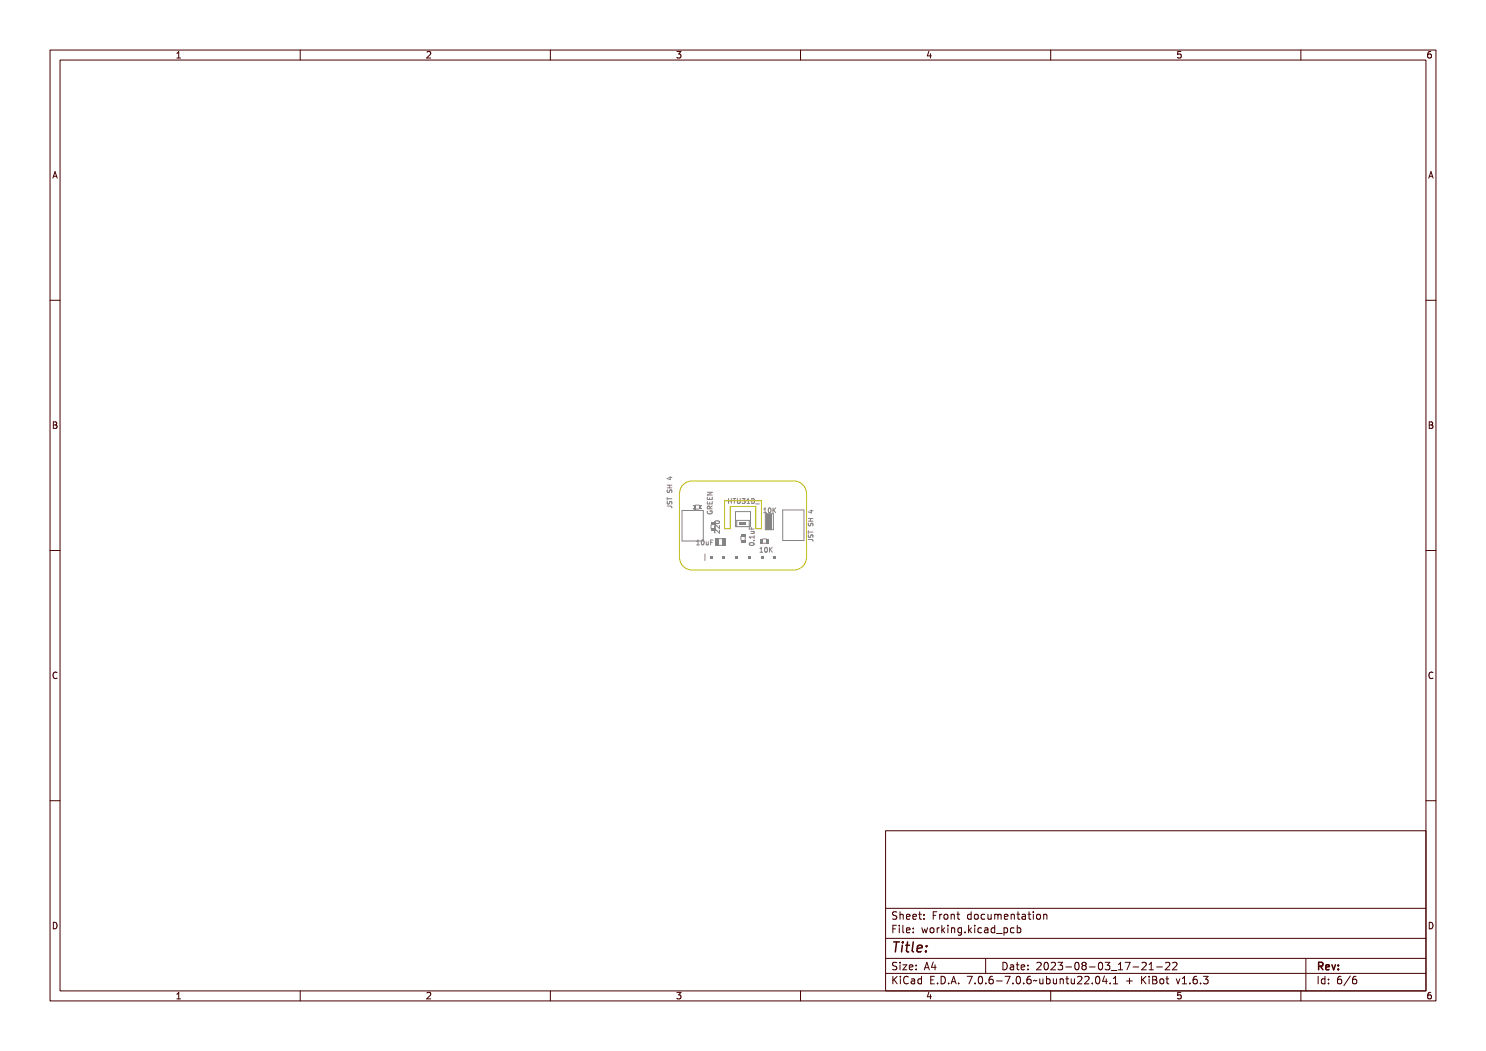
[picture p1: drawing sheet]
<svg xmlns="http://www.w3.org/2000/svg" width="297mm" height="210mm" viewBox="0 0 297 210" stroke-linecap="round" stroke-linejoin="round" font-family="sans-serif">
<g fill="none" stroke="#848484" stroke-width=".2">
<path d="M133.3 99.4v.5M133.3 99.7h1M133.3 97.5h1M133.3 96.9h1M133.4 97.9v.5a.39 .39 0 0 0 .5-.5l.3 .1v.4M133.5 99.5l.1 .2h.8v.2h-.8l-.1 .2zM133.5 97.3h.9v.1h-.4v.3h.4v.1h-.9v-.1h.4v-.3h-.4zM133.5 95.9h.6l.1-.2 .2 .3h-.2v.4h-.1l-.6-.4zM133.5 98.1h.1v.1a.17 .17 0 0 0 .1 .3 .17 .17 0 0 0 .2-.2 .29 .29 0 0 1 .5-.2 .29 .29 0 0 1-.2 .5l.1-.1a.22 .22 0 0 0-.2-.4 .21 .21 0 0 0-.1 .4 .29 .29 0 0 1-.5 0 .29 .29 0 0 1 0-.4zM133.6 96h.5v.3zM133.7 95.4h.6M133.8 96.9v.6"/>
<path d="M134 95.3v.5l-.7-.2M141.4 98.4h.9l-.9 .5M141.4 99.9h.1v.4h.3v-.4h.1v.4h.4v-.5h.1v.6h-1zM141.4 99.1h1v.1l-.8 .4h.8v.1h-1v-.2l.8-.3h-.8zM145.6 99.6v1M146.4 99.7h.1v.4h.4v-.4h.1v.9h-.1v-.4h-.4v.4h-.1zM147.1 99.7h.7v.1h-.3v.8h-.1v-.8h-.3zM148 99.7h.1v.6a.17 .17 0 0 0 .2 .2 .17 .17 0 0 0 .1-.2v-.6h.2v.6a.31 .31 0 0 1-.3 .3 .31 .31 0 0 1-.3-.3zM148.8 99.7a.27 .27 0 0 1 .4 0 .27 .27 0 0 1-.1 .4 .3 .3 0 0 1 .1 .5 .3 .3 0 0 1-.5-.1h.1a.22 .22 0 0 0 .3 .1 .22 .22 0 0 0 .1-.3 .22 .22 0 0 0-.3-.1l.1-.1a.21 .21 0 0 0 .1-.4 .2 .2 0 0 0-.3 .1zM149.6 99.7h.3v.8l.2 .1h-.5l.2-.1v-.7h-.2zM150.3 99.7a.49 .49 0 0 1 .6 .5 .49 .49 0 0 1-.6 .4zM150.4 99.8a.37 .37 0 0 1 .4 .4 .37 .37 0 0 1-.4 .3z"/>
<path d="M133.3 101.1l.8 .1 .2 .3M133.4 100.2v.5a.39 .39 0 0 0 .5-.5l.3 .1v.4M133.5 101.1h.6a.26 .26 0 0 1 .3 .2 .26 .26 0 0 1-.2 .3 .21 .21 0 0 0 .1-.2 .21 .21 0 0 0-.2-.2h-.5l-.1 .2zM133.5 100.3h.1v.2a.17 .17 0 0 0 .1 .2 .17 .17 0 0 0 .2-.2 .29 .29 0 0 1 .5-.2 .29 .29 0 0 1-.2 .5l.1-.1a.21 .21 0 0 0-.2-.3 .21 .21 0 0 0-.1 .3 .29 .29 0 0 1-.5 0 .29 .29 0 0 1 0-.4zM136.3 102h4.3v6.1h-4.3zM139.7 108h.3v.8l.2 .1h-.5l.2-.1v-.7h-.2zM140.5 108.1l.1-.1a.46 .46 0 0 1 .4 .4 .46 .46 0 0 1-.4 .5l-.2-.2zM140.6 108.1a.39 .39 0 0 1 .3 .3 .39 .39 0 0 1-.3 .4zM141.2 108.2h.1v.5l.2 .1 .1-.1v-.5h.2v.7l-.2-.1a.23 .23 0 0 1-.2 .1 .23 .23 0 0 1-.2-.2zM141.4 100.6h.1v.5h.3v-.4h.1v.4h.4v-.5h.1v.6h-1zM141.5 102.2h.1a.34 .34 0 0 0 .3 .5 .34 .34 0 0 0 .4-.4l-.4 .2v-.3h.4a.45 .45 0 0 1-.4 .6 .45 .45 0 0 1-.4-.6zM141.5 101.5h.3l.1 .1 .5-.3-.4 .5v.1h.4v.1h-1z"/>
<path d="M141.6 101.6h.2l.1 .3h-.4zM142 108h.6v.1h-.5v.3h.4v.1h-.4v.4h-.1zM143 105.6h.3l.4 .4v-.5h.1v.6l-.5-.4a.23 .23 0 0 0-.3 .1 .23 .23 0 0 0 .1 .3l-.2-.1zM143 104.9l.3-.1 .4 .4v-.4h.1v.5l-.5-.4a.23 .23 0 0 0-.3 .1 .23 .23 0 0 0 .1 .3l-.2-.1zM143 104h.6l.2 .1a.46 .46 0 0 1-.4 .5 .46 .46 0 0 1-.5-.5zM143 104.2a.43 .43 0 0 1 .7 .1 .43 .43 0 0 1-.7-.1zM143.7 107.6h.7M143.7 109h.7M145.6 100.1h.6M149.8 107.1h.9l.1-.2v.6l-.1-.3h-.8l.1 .3h-.1zM149.8 105.3h.1v.5h.3v-.4h.1v.4h.5v.1h-1zM149.9 108.6l.6-.1 .3 .2a.46 .46 0 0 1-.5 .4 .46 .46 0 0 1-.5-.4z"/>
<path d="M149.9 108.7a.43 .43 0 0 1 .8 .2 .43 .43 0 0 1-.8-.2zM150.1 106.2h.7l-.1 .1a.23 .23 0 0 1 .1 .3 .23 .23 0 0 1-.3 .1h-.4v-.1h.5l.1-.1-.1-.2h-.5zM150.6 107.9h.2v.2h-.2zM151 100.9h.8zM151.8 109.5l.4-.1v.9l.2 .1h-.6l.3-.1v-.8l-.3 .1zM152.6 101.6h.3v.8l.2 .1h-.5l.2-.1v-.7h-.2zM152.6 109.5l.1-.1a.46 .46 0 0 1 .5 .5 .46 .46 0 0 1-.5 .5l-.1-.3zM152.8 109.5a.39 .39 0 0 1 .2 .4 .39 .39 0 0 1-.2 .4zM153.3 109.4h.2v.5l.5-.5-.4 .4 .4 .6h-.1l-.3-.5-.1 .5h-.2zM153.3 101.7l.1-.1a.44 .44 0 0 1 .5 .4 .44 .44 0 0 1-.5 .5l-.1-.3zM153.5 101.7a.37 .37 0 0 1 .2 .3 .37 .37 0 0 1-.2 .4zM154 101.6h.1v.4l.6-.4-.4 .3 .4 .6h-.2l-.3-.5-.1 .5h-.1z"/>
<path d="M161.6 107.8h.8l.1 .3M161.6 106.1v.5M161.6 106.3h.9M161.6 104.1h.9M161.6 103.6h.9M161.6 104.5v.5a.39 .39 0 0 0 .5-.4h.3v.5M161.6 106.9v.4a.39 .39 0 0 0 .5-.4h.3v.5M161.7 107.8h.6a.26 .26 0 0 1 .3 .2 .26 .26 0 0 1-.2 .3 .21 .21 0 0 0 .1-.3 .21 .21 0 0 0-.2-.1h-.5l-.1 .2zM161.7 106.1l.1 .3h.8v.1h-.8l-.1 .3zM161.7 103.9h.9v.1h-.4v.4h.4v.1h-.9v-.1h.4v-.4h-.4zM161.7 102.5h.6l.1-.1 .2 .2h-.2v.4h-.1l-.6-.3zM161.7 107h.1v.1a.17 .17 0 0 0 .1 .3 .17 .17 0 0 0 .2-.2 .29 .29 0 0 1 .5-.2 .29 .29 0 0 1-.2 .5l.1-.1a.22 .22 0 0 0-.2-.4 .21 .21 0 0 0-.1 .4 .29 .29 0 0 1-.5 0 .29 .29 0 0 1 0-.4z"/>
<path d="M161.7 104.7h.1v.2a.17 .17 0 0 0 .1 .2 .17 .17 0 0 0 .2-.2 .29 .29 0 0 1 .5-.1 .29 .29 0 0 1-.2 .4l.1-.1a.21 .21 0 0 0-.2-.3 .21 .21 0 0 0-.1 .3 .29 .29 0 0 1-.5 0 .29 .29 0 0 1 0-.4zM161.8 102.6h.5v.3zM161.9 102h.6M162 103.6v.5M162.2 101.9v.6l-.7-.2"/>
<circle cx="140.7" cy="108.4" r=".09"/>
<circle cx="143.4" cy="104.3" r=".09"/>
<circle cx="150.3" cy="108.8" r=".09"/>
<circle cx="152.9" cy="109.9" r=".09"/>
<circle cx="153.6" cy="102" r=".08"/>
</g>
<g fill="#848484">
<path d="M143 107.6h.7v1.4h-.7z" fill-rule="evenodd"/>
<path d="M144.4 107.6h.8v1.4h-.8z" fill-rule="evenodd"/>
</g>
<g fill="none" stroke="#848484" stroke-width=".2">
<path d="M138.6 101l.2 .3-.2 .3M139 101.7h.7M139 100.9h.7M140.2 101l-.3 .3 .3 .3"/>
<circle cx="138.7" cy="101.7" r=".08"/>
</g>
<g fill="#848484">
<path d="M138.5 101.6h.2v.2h-.2z" fill-rule="evenodd"/>
<path d="M138.6 101.7l.4 .1z" fill-rule="evenodd"/>
<path d="M138.8 100.9h.2v.9h-.2z" fill-rule="evenodd"/>
<path d="M139.7 101.6h.5v.2h-.5z" fill-rule="evenodd"/>
<path d="M139.7 101h.2v.6h-.2z" fill-rule="evenodd"/>
<path d="M139.9 101.5l.1 .1z" fill-rule="evenodd"/>
<path d="M139.9 101l.1 .1z" fill-rule="evenodd"/>
<path d="M138.5 100.9h.3v.2h-.3z" fill-rule="evenodd"/>
<path d="M139.7 100.9h.5v.2h-.5z" fill-rule="evenodd"/>
</g>
<path d="M153 102.6v3.2h1.6v-3.2M156.4 101.9h4.3v6.1h-4.3z" fill="none" stroke="#848484" stroke-width=".2"/>
<path d="M153.3 102.7h1v3.1h-1z" fill-rule="evenodd" fill="#848484"/>
<path d="M147.3 105.2v-1.2h2.5v1.2h-2.8v-3h3v3" fill="none" stroke="#848484" stroke-width=".2"/>
<path d="M147.9 104.3h1.2v.4h-1.2z" fill-rule="evenodd" fill="#848484"/>
<path d="M142.1 104.9v.7" fill="none" stroke="#848484" stroke-width=".2"/>
<g fill="#848484">
<path d="M142.1 104.4h.9v.5h-.9z" fill-rule="evenodd"/>
<path d="M142.1 105.6h.9v.5h-.9z" fill-rule="evenodd"/>
</g>
<path d="M152.5 107.7h.7M152.5 108.5h.7" fill="none" stroke="#848484" stroke-width=".2"/>
<g fill="#848484">
<path d="M152 107.6h.5v1h-.5z" fill-rule="evenodd"/>
<path d="M153.1 107.6h.5v1h-.5z" fill-rule="evenodd"/>
</g>
<path d="M140.9 110.7v1.3" fill="none" stroke="#848484" stroke-width=".2"/>
<g fill="#848484">
<path d="M141.9 111.1h.5v.5h-.5z" fill-rule="evenodd"/>
<path d="M144.4 111.1h.5v.5h-.5z" fill-rule="evenodd"/>
<path d="M147 111.1h.5v.5h-.5z" fill-rule="evenodd"/>
<path d="M149.5 111.1h.5v.5h-.5z" fill-rule="evenodd"/>
<path d="M152.1 111.1h.5v.5h-.5z" fill-rule="evenodd"/>
<path d="M154.6 111.1h.5v.5h-.5z" fill-rule="evenodd"/>
</g>
<path d="M148.1 107.2v.7M148.9 107.2v.7" fill="none" stroke="#848484" stroke-width=".2"/>
<g fill="#848484">
<path d="M148 106.7h1v.5h-1z" fill-rule="evenodd"/>
<path d="M148 107.9h1v.5h-1z" fill-rule="evenodd"/>
</g>
<path d="M136.8 96.7l1-.5 .5-.1h20.4a2.54 2.54 0 0 1 2.5 2.6v12.7a2.54 2.54 0 0 1-2.5 2.5h-20.4a2.54 2.54 0 0 1-2.5-2.5v-12.7a2.53 2.53 0 0 1 1-2zM144.8 100.1h7.4v5.5h-1.2v-4.4h-5v4.4h-1.2z" fill="none" stroke="#c2c200" stroke-width=".2"/>
<g fill="none" stroke="#480000" stroke-width=".2">
<path d="M10 10h277v190h-277zM12 12h273v186h-273zM60 10v2M110 10v2M160 10v2M210 10v2M260 10v2M10 60h2M285 60h2M10 110h2M285 110h2M10 160h2"/>
<path d="M285 160h2M177 166h108v32h-108zM60 198v2M110 198v2M160 198v2M177 181.5h108M177 187.5h108M177 191.5h108M177 194.5h108M178.1 195.2h.2v.6l.6-.6h.3l-.6 .6 .6 .8h-.2l-.5-.7-.2 .2v.5h-.2zM178.2 185h.9v.2h-.7v.4h.6v.2h-.6v.7h-.2zM178.3 182.4l.5-.1h.2v.2a.31 .31 0 0 0-.5-.1 .31 .31 0 0 0 0 .5 .5 .5 0 0 1 .6 .6 .5 .5 0 0 1-.8 .2l-.1-.2a.34 .34 0 0 0 .4 .1 .34 .34 0 0 0 .1-.5 .47 .47 0 0 1-.5-.2 .47 .47 0 0 1 .1-.5z"/>
<path d="M178.3 192.5l.5-.1h.2v.2a.31 .31 0 0 0-.5-.1 .31 .31 0 0 0 0 .5 .5 .5 0 0 1 .6 .6 .5 .5 0 0 1-.8 .2l-.1-.2a.34 .34 0 0 0 .4 .1 .34 .34 0 0 0 .1-.5 .47 .47 0 0 1-.5-.2 .47 .47 0 0 1 .1-.5zM179.4 182.2h.2v.6a.35 .35 0 0 1 .4-.1 .35 .35 0 0 1 .2 .4v.6h-.2v-.8h-.4v.8h-.2zM179.5 185.4h.4v.9h.4v.2h-.9v-.2h.3v-.8h-.2zM179.5 192.8h.4v.9h.4v.1h-.9v-.1h.3v-.8h-.2zM179.5 195.6h.4v.9h.4v.1h-.9v-.1h.3v-.8h-.2zM179.7 184.9h.2v.3h-.2zM179.7 192.3h.2v.3h-.2zM179.7 195.1h.2v.3h-.2zM180.6 184.9h.4v1.3l.4 .1v.2l-.5-.2v-1.2h-.3zM180.6 192.8h.8l-.6 .9h.6v.1h-.8l.6-.9h-.6zM180.7 182.8l.1-.1a.49 .49 0 0 1 .5 0 .49 .49 0 0 1 .2 .5h-.8a.42 .42 0 0 0 .3 .4 .42 .42 0 0 0 .4-.1 .47 .47 0 0 1-.4 .3 .47 .47 0 0 1-.4-.3zM180.7 195.4a.4 .4 0 0 1 .4-.3 .4 .4 0 0 1 .4 .3 .56 .56 0 0 0-.8 .4 .56 .56 0 0 0 .5 .7l.3-.1a.43 .43 0 0 1-.5 .3 .43 .43 0 0 1-.4-.4v-.6z"/>
<path d="M180.8 182.9l.4-.1 .1 .3h-.6zM181.8 195.6l.3-.1a.43 .43 0 0 1 .5 .5v.6h-.1v-.1a.38 .38 0 0 1-.5 .2 .38 .38 0 0 1-.2-.5 .38 .38 0 0 1 .4-.2h.3a.35 .35 0 0 0-.3-.4 .35 .35 0 0 0-.4 .2zM181.9 182.8l.1-.1a.49 .49 0 0 1 .5 0 .49 .49 0 0 1 .2 .5h-.8a.42 .42 0 0 0 .3 .4 .42 .42 0 0 0 .5-.1 .47 .47 0 0 1-.5 .3 .47 .47 0 0 1-.4-.3zM181.9 185.5l.1-.1a.49 .49 0 0 1 .5 0 .49 .49 0 0 1 .2 .5h-.8a.42 .42 0 0 0 .3 .4 .42 .42 0 0 0 .5-.1 .47 .47 0 0 1-.5 .3 .47 .47 0 0 1-.4-.3zM181.9 192.9l.1-.1a.49 .49 0 0 1 .5 0 .49 .49 0 0 1 .2 .5h-.8a.42 .42 0 0 0 .3 .4 .42 .42 0 0 0 .5-.1 .47 .47 0 0 1-.5 .3 .47 .47 0 0 1-.4-.3zM182 196.2l.5-.1a.31 .31 0 0 1-.2 .4 .31 .31 0 0 1-.4-.1zM182 182.9l.4-.1 .1 .3h-.6zM182 185.6l.4-.1 .1 .3h-.6zM182 193l.4-.1 .1 .3h-.6zM183 195.7l.4-.2 .2 .2v-.6h.2v1.5h-.2v-.1a.42 .42 0 0 1-.5 .1 .42 .42 0 0 1-.2-.5zM183.2 195.8l.1-.1a.4 .4 0 0 1 .3 .4 .4 .4 0 0 1-.3 .4l-.2-.2zM183.2 182.3h.2v.4h.4v.1h-.4v.7l.4 .1v.1h-.4l-.1-.1-.1-.8h-.3v-.1h.3z"/>
<path d="M183.3 185.4h.2v.3h-.2zM183.3 186.2h.2v.3h-.2zM183.3 192.8h.2v.3h-.2zM183.3 193.6h.2v.2h-.2zM184.5 182.7h.2v.3h-.2zM184.5 183.5h.2v.2h-.2zM185.2 185.4h.2l.2 .8 .1-.5h.2l.2 .5 .1-.8h.2l-.2 1.1h-.2l-.2-.7-.2 .7h-.1zM185.4 195.2h.9v.2h-.7v.4h.6v.2h-.6v.5h.7v.1h-.9zM185.7 192.4h.2l.5 1.4h-.2l-.1-.3h-.5l-.1 .3h-.2zM185.8 192.6l.2 .7h-.4zM186.6 182.3h.9v.2h-.7v.4h.6v.2h-.6v.6h-.2zM186.8 185.6l.1-.1a.39 .39 0 0 1 .4 .4 .39 .39 0 0 1-.4 .4l-.1-.2z"/>
<path d="M186.9 196.4h.2v.2h-.2zM187.1 192.4h.2v.9h.2v.2h-.2v.3h-.2v-.3h-.6zM187.1 192.6v.7h-.4zM187.8 195.2a.76 .76 0 0 1 .9 .7 .76 .76 0 0 1-.9 .7zM188 195.4a.57 .57 0 0 1 .5 .5 .57 .57 0 0 1-.5 .6zM188 182.7h.2v.2v-.1a.29 .29 0 0 1 .3-.2 .29 .29 0 0 1 .3 .3 .37 .37 0 0 0-.5-.1 .37 .37 0 0 0-.1 .4v.5h-.2zM188 185.4h.2v.2v-.1a.29 .29 0 0 1 .3-.2 .29 .29 0 0 1 .3 .3 .37 .37 0 0 0-.5-.1 .37 .37 0 0 0-.1 .4v.6h-.2zM189.1 184.9h.1v.9l.5-.4h.2l-.4 .4 .5 .7h-.2l-.4-.6-.2 .1v.5h-.1zM189.2 182.9l.1-.1a.39 .39 0 0 1 .4 .4 .39 .39 0 0 1-.4 .4l-.1-.2zM189.3 196.4h.3v.2h-.3zM190.2 182.7h.2v.1a.35 .35 0 0 1 .4-.1 .35 .35 0 0 1 .3 .4v.6h-.2l-.1-.8h-.3l-.1 .8h-.2zM190.3 185.4h.4v.9h.4v.2h-.9v-.2h.4v-.8h-.3z"/>
<path d="M190.5 195.2h.3l.4 1.4h-.2l-.1-.3h-.5l-.1 .3h-.2zM190.6 184.9h.1v.3h-.1zM190.6 195.4l.2 .7h-.4zM191.4 185.4h.2v.1a.35 .35 0 0 1 .4-.1 .35 .35 0 0 1 .3 .4v.7h-.2l-.1-.9h-.3l-.1 .9h-.2zM191.7 182.3h.1v.4h.4v.1h-.4v.7l.4 .1v.1h-.4l-.1-.1v-.8h-.3v-.1h.3zM191.7 196.4h.3v.2h-.3zM192.7 185.5l.3-.2 .3 .2v-.1h.2v1a.53 .53 0 0 1-.8 .4v-.2a.36 .36 0 0 0 .4 .1 .36 .36 0 0 0 .2-.4l-.1 .1a.53 .53 0 0 1-.7-.3 .53 .53 0 0 1 .2-.6zM192.8 185.6l.1-.1a.39 .39 0 0 1 .4 .4 .39 .39 0 0 1-.4 .4l-.1-.2zM193.8 195.2h.9l-.5 1.4h-.2l.5-1.2h-.7zM193.9 182.8l.3-.2 .3 .2v-.6h.2v1.5h-.2v-.1a.42 .42 0 0 1-.6 .1 .42 .42 0 0 1-.1-.5zM194.1 182.8a.4 .4 0 0 1 .4 .4 .4 .4 0 0 1-.4 .4l-.2-.4zM194.1 186.2h.3v.3h-.3z"/>
<path d="M195.1 184.9h.2v.9l.4-.4h.3l-.5 .4 .5 .7h-.2l-.4-.6-.1 .1v.5h-.2zM195.2 182.9l.1-.1a.39 .39 0 0 1 .4 .4 .39 .39 0 0 1-.4 .4l-.1-.2zM195.3 196.4h.3v.2h-.3zM196.3 185.4h.5v.9h.3v.2h-.9v-.2h.4v-.8h-.3zM196.3 195.4a.57 .57 0 0 1 .7 0 .57 .57 0 0 1 .1 .8 .5 .5 0 0 1-.6 .5 .5 .5 0 0 1-.3-.8zM196.4 182.8a.39 .39 0 0 1 .4-.2 .39 .39 0 0 1 .3 .3 .4 .4 0 0 0-.6 0 .4 .4 0 0 0 0 .6 .4 .4 0 0 0 .6 0 .45 .45 0 0 1-.6 .3 .45 .45 0 0 1-.3-.6zM196.5 195.4a.61 .61 0 0 1 .4 1l-.1 .1a.61 .61 0 0 1-.4-1zM196.6 184.9h.2v.3h-.2zM197 191.5v3M197.4 182.7h.2v.8l.2 .1 .3-.2v-.7h.2v1h-.2v-.1a.35 .35 0 0 1-.4 .2 .35 .35 0 0 1-.3-.5zM197.6 185.5a.39 .39 0 0 1 .4-.2 .39 .39 0 0 1 .3 .3 .4 .4 0 0 0-.6 0 .4 .4 0 0 0 0 .6 .4 .4 0 0 0 .6 0 .45 .45 0 0 1-.6 .3 .45 .45 0 0 1-.3-.6zM197.7 196.4h.3v.2h-.3z"/>
<path d="M198.6 182.7l.5 .1 .3-.1 .2 1h-.2l-.1-.9-.2 .1v.8h-.1l-.2-.9-.1 .9h-.1zM198.7 185.4l.2-.1a.43 .43 0 0 1 .6 .5v.7h-.2v-.2a.38 .38 0 0 1-.5 .2 .38 .38 0 0 1-.2-.5 .38 .38 0 0 1 .5-.2h.2a.35 .35 0 0 0-.3-.4 .35 .35 0 0 0-.3 .2zM198.7 195.4a.38 .38 0 0 1 .4-.3 .38 .38 0 0 1 .3 .3 .43 .43 0 0 0-.5 0 .43 .43 0 0 0-.1 .5 .46 .46 0 0 1 .7 .1 .46 .46 0 0 1-.2 .6 .46 .46 0 0 1-.7-.2zM198.8 186l.5-.1a.31 .31 0 0 1-.1 .4 .31 .31 0 0 1-.4-.1zM199.9 185.5l.3-.2 .3 .2v-.6h.2v1.6h-.2v-.2a.42 .42 0 0 1-.5 .1 .42 .42 0 0 1-.2-.5zM199.9 182.8l.2-.1a.49 .49 0 0 1 .5 0 .49 .49 0 0 1 .1 .5h-.7a.42 .42 0 0 0 .2 .4 .42 .42 0 0 0 .5-.1 .47 .47 0 0 1-.4 .3 .47 .47 0 0 1-.5-.3zM200 196h.5v.2h-.5zM200 185.6l.1-.1a.39 .39 0 0 1 .4 .4 .39 .39 0 0 1-.4 .4l-.1-.2zM200.1 182.9l.3-.1 .2 .3h-.6zM200.1 192.4a.76 .76 0 0 1 1 .7 .76 .76 0 0 1-1 .7zM200.3 192.6a.57 .57 0 0 1 .6 .5 .57 .57 0 0 1-.6 .6zM200.9 186.8l1.2 .1z"/>
<path d="M201 195.2h.9l-.5 1.4h-.2l.5-1.2h-.7zM201.1 182.7h.1v.1a.35 .35 0 0 1 .5-.1 .35 .35 0 0 1 .2 .4v.6h-.2v-.8h-.4l-.1 .8h-.1zM201.4 192.8l.3-.1a.43 .43 0 0 1 .5 .5v.6h-.1v-.1a.38 .38 0 0 1-.5 .2 .38 .38 0 0 1-.2-.5 .38 .38 0 0 1 .4-.2h.3a.35 .35 0 0 0-.3-.4 .35 .35 0 0 0-.4 .2zM201.6 193.4l.5-.1a.31 .31 0 0 1-.2 .4 .31 .31 0 0 1-.4-.1zM202.2 185.4h.2v.1a.53 .53 0 0 1 .8 .3 .53 .53 0 0 1-.6 .7l-.2-.2v.6h-.2zM202.5 182.3h.2v.4h.4v.1h-.4v.7l.4 .1v.1h-.4l-.2-.1v-.8h-.3v-.1h.3zM202.5 185.6l.1-.1a.4 .4 0 0 1 .4 .4 .4 .4 0 0 1-.4 .4l-.2-.2zM202.5 196.4h.3v.2h-.3zM202.8 192.4h.2v.4h.4v.1h-.4v.7l.4 .1v.1h-.4l-.2-.1v-.8h-.3v-.1h.3zM203.5 182.7l.3-.1a.43 .43 0 0 1 .5 .5v.6h-.2v-.1a.38 .38 0 0 1-.5 .2 .38 .38 0 0 1-.2-.5 .38 .38 0 0 1 .5-.2h.2a.35 .35 0 0 0-.2-.4 .35 .35 0 0 0-.4 .2zM203.5 195.4a.57 .57 0 0 1 .8 0 .57 .57 0 0 1 0 .8 .5 .5 0 0 1-.6 .5 .5 .5 0 0 1-.3-.8zM203.6 185.5a.39 .39 0 0 1 .4-.2 .39 .39 0 0 1 .3 .3 .4 .4 0 0 0-.5 0 .4 .4 0 0 0 0 .6 .4 .4 0 0 0 .5 0 .45 .45 0 0 1-.6 .3 .45 .45 0 0 1-.2-.6z"/>
<path d="M203.7 183.3l.4-.1a.31 .31 0 0 1-.1 .4 .31 .31 0 0 1-.4-.1zM203.7 195.4a.61 .61 0 0 1 .4 1l-.1 .1a.61 .61 0 0 1-.3-1zM203.9 192.9l.1-.1a.49 .49 0 0 1 .5 0 .49 .49 0 0 1 .2 .5h-.8a.42 .42 0 0 0 .3 .4 .42 .42 0 0 0 .5-.1 .47 .47 0 0 1-.5 .3 .47 .47 0 0 1-.4-.3zM204 193l.4-.1 .1 .3h-.6zM204.7 184.9h.1v.6a.53 .53 0 0 1 .8 .3 .53 .53 0 0 1-.6 .7l-.2-.2v.2h-.1zM204.9 182.3h.2v.4h.4v.1h-.4v.7l.4 .1v.1h-.4l-.2-.1v-.8h-.3v-.1h.3zM204.9 185.6l.1-.1a.39 .39 0 0 1 .4 .4 .39 .39 0 0 1-.4 .4l-.1-.2zM204.9 196.4h.3v.2h-.3zM205.3 192.8h.2v.3h-.2zM205.3 193.6h.2v.2h-.2zM205.9 182.7h.5v.9h.3v.1h-.9v-.1h.4v-.8h-.3zM205.9 195.4a.38 .38 0 0 1 .4-.3 .38 .38 0 0 1 .3 .3 .43 .43 0 0 0-.5 0 .43 .43 0 0 0-.1 .5 .46 .46 0 0 1 .7 .1 .46 .46 0 0 1-.2 .6 .46 .46 0 0 1-.6-.2z"/>
<path d="M206.2 182.2h.2v.3h-.2zM207 196l1-.1a.49 .49 0 0 1-.8 .1l-.2 .2zM207.3 182.9l.1-.1a.39 .39 0 0 1 .4 .4 .39 .39 0 0 1-.4 .4l-.2-.2zM207.4 192.5a.53 .53 0 0 1 .8 .1 .53 .53 0 0 1-.3 .7l-.3 .4h.7v.1h-.9l.3-.5a.4 .4 0 0 0 .3-.4 .4 .4 0 0 0-.3-.4l-.3 .2zM208.3 182.7h.1v.1a.35 .35 0 0 1 .5-.1 .35 .35 0 0 1 .2 .4v.6h-.2v-.8h-.4l-.1 .8h-.1zM208.3 195.6h.1l.1 .8 .2 .1 .2-.2v-.7h.2v1h-.2v-.1a.35 .35 0 0 1-.4 .2 .35 .35 0 0 1-.2-.5zM208.7 192.6a.57 .57 0 0 1 .7 0 .57 .57 0 0 1 .1 .8 .5 .5 0 0 1-.6 .5 .5 .5 0 0 1-.3-.8zM208.9 192.6a.61 .61 0 0 1 .3 1l-.1 .1a.61 .61 0 0 1-.3-1zM209.5 195.1h.2v.6a.53 .53 0 0 1 .7 .3 .53 .53 0 0 1-.6 .7l-.1-.2v.1h-.2zM209.7 195.8l.1-.1a.4 .4 0 0 1 .4 .4 .4 .4 0 0 1-.4 .4l-.1-.2zM209.8 192.5a.53 .53 0 0 1 .8 .1 .53 .53 0 0 1-.3 .7l-.3 .4h.7v.1h-.9l.3-.5a.4 .4 0 0 0 .3-.4 .4 .4 0 0 0-.3-.4l-.3 .2zM210 198v2"/>
<path d="M210.7 195.6h.2v.8l.2 .1 .2-.2v-.7h.2v1h-.2v-.1a.35 .35 0 0 1-.4 .2 .35 .35 0 0 1-.2-.5zM211 192.4a.46 .46 0 0 1 .6 0 .46 .46 0 0 1 .1 .6l-.1 .1a.47 .47 0 0 1 .2 .7 .47 .47 0 0 1-.7 0l-.1-.2a.35 .35 0 0 0 .5 .1 .35 .35 0 0 0 0-.5h-.3v-.2a.29 .29 0 0 0 .4-.1 .29 .29 0 0 0-.1-.4 .29 .29 0 0 0-.4 .1h-.1zM211.9 195.6h.2v.1a.35 .35 0 0 1 .4-.1 .35 .35 0 0 1 .2 .4v.6h-.2v-.8h-.4v.8h-.2zM212.4 193.2h.5v.2h-.5zM213.3 195.2h.2v.4h.4v.1h-.4v.7l.4 .1v.1h-.4l-.2-.1v-.8h-.3v-.1h.3zM213.5 192.6a.57 .57 0 0 1 .7 0 .57 .57 0 0 1 .1 .8 .5 .5 0 0 1-.6 .5 .5 .5 0 0 1-.3-.8zM213.7 192.6a.61 .61 0 0 1 .3 1v.1a.61 .61 0 0 1-.4-1zM214.3 195.6h.2v.8l.2 .1 .2-.2v-.7h.2v1h-.2v-.1a.35 .35 0 0 1-.4 .2 .35 .35 0 0 1-.2-.5zM214.7 192.5a.41 .41 0 0 1 .7-.1 .41 .41 0 0 1-.2 .7 .42 .42 0 0 1 .2 .6 .42 .42 0 0 1-.7 0 .42 .42 0 0 1 .2-.6l-.3-.2zM215.5 195.3a.53 .53 0 0 1 .8 .1 .53 .53 0 0 1-.3 .7l-.3 .4h.6v.1h-.9l.4-.5a.4 .4 0 0 0 .3-.4 .4 .4 0 0 0-.3-.4l-.3 .2zM216 193.2h.5v.2h-.5zM216.7 195.3a.53 .53 0 0 1 .8 .1 .53 .53 0 0 1-.3 .7l-.3 .4h.6v.1h-.9l.4-.5a.4 .4 0 0 0 .3-.4 .4 .4 0 0 0-.3-.4l-.3 .2z"/>
<path d="M217.1 192.6a.57 .57 0 0 1 .7 0 .57 .57 0 0 1 .1 .8 .5 .5 0 0 1-.6 .5 .5 .5 0 0 1-.3-.8zM217.3 192.6a.61 .61 0 0 1 .3 1v.1a.61 .61 0 0 1-.4-1zM218.2 196.4h.2v.2h-.2zM218.2 192.4a.46 .46 0 0 1 .6 0 .46 .46 0 0 1 .1 .6l-.1 .1a.47 .47 0 0 1 .2 .7 .47 .47 0 0 1-.7 0l-.1-.2a.35 .35 0 0 0 .5 .1 .35 .35 0 0 0 0-.5h-.3v-.2a.29 .29 0 0 0 .4-.1 .29 .29 0 0 0-.1-.4 .29 .29 0 0 0-.4 .1h-.1zM219.2 195.4a.57 .57 0 0 1 .7 0 .57 .57 0 0 1 .1 .8 .5 .5 0 0 1-.7 .5 .5 .5 0 0 1-.3-.8zM219.2 194.2l1.3 .1zM219.4 195.4a.61 .61 0 0 1 .3 1l-.1 .1a.61 .61 0 0 1-.3-1zM220.7 192.5l.5-.1v1.3h.3v.1h-.8v-.1h.3v-1.1h-.3zM220.8 195.2h.2v.9h.2v.2h-.2v.3h-.2v-.3h-.6zM220.8 195.4v.7h-.4zM221.8 196.4h.2v.2h-.2zM221.8 192.4h.9l-.5 1.4h-.2l.5-1.2h-.7z"/>
<path d="M222.8 195.3l.5-.1v1.3h.3v.1h-.8v-.1h.3v-1.1h-.3zM223.2 193.2h.5v.2h-.5zM224.2 192.5a.53 .53 0 0 1 .8 .1 .53 .53 0 0 1-.3 .7l-.3 .4h.7v.1h-.9l.3-.5a.4 .4 0 0 0 .4-.4 .4 .4 0 0 0-.4-.4l-.3 .2zM225.4 195.5h.2v.4h.4v.2h-.4v.4h-.2v-.4h-.4v-.2h.4zM225.5 192.5l.5-.1v1.3h.3v.1h-.8v-.1h.3v-1.1h-.3zM226.8 193.2h.5v.2h-.5zM227.5 195.2h.2v.6l.6-.6h.2l-.6 .6 .6 .8h-.2l-.5-.7-.1 .2v.5h-.2zM227.8 192.5a.53 .53 0 0 1 .8 .1 .53 .53 0 0 1-.2 .7l-.4 .4h.7v.1h-.9l.3-.5a.4 .4 0 0 0 .4-.4 .4 .4 0 0 0-.4-.4l-.3 .2zM228.8 195.6h.4v.9h.4v.1h-.9v-.1h.4v-.8h-.3zM229 192.5a.53 .53 0 0 1 .8 .1 .53 .53 0 0 1-.2 .7l-.4 .4h.7v.1h-.9l.3-.5a.4 .4 0 0 0 .4-.4 .4 .4 0 0 0-.4-.4l-.3 .2zM229.1 195.1h.1v.3h-.1zM229.9 195.2h.4a.35 .35 0 0 1 .5 .2 .35 .35 0 0 1-.3 .5 .41 .41 0 0 1 .3 .5 .41 .41 0 0 1-.5 .2h-.4z"/>
<path d="M230.1 196h.2a.27 .27 0 0 1 .3 .2 .27 .27 0 0 1-.3 .3h-.2zM230.1 195.4h.2a.23 .23 0 0 1 .3 .2 .23 .23 0 0 1-.3 .2h-.2zM231.2 193.2h1.1M231.3 195.8l.1-.1a.39 .39 0 0 1 .4 .4 .39 .39 0 0 1-.4 .4l-.1-.2zM232.6 195.2h.1v.4h.4v.1h-.4l.1 .7 .3 .1v.1h-.3l-.2-.1v-.8h-.3v-.1h.3zM233 192.4l.5-.1 .3 .4-.9 1.1h.9M234.4 192.4l.6-.1 .2 .4-.9 1.1h.9M234.6 195.6h.2l.3 .9 .4-.9h.2l-.4 1h-.3zM236 195.3l.5-.1v1.3h.3v.1h-.8v-.1h.3v-1.1h-.3zM237.4 196.4h.3v.2h-.3zM238.4 195.4a.38 .38 0 0 1 .4-.3 .38 .38 0 0 1 .3 .3 .43 .43 0 0 0-.5 0 .43 .43 0 0 0-.1 .5 .46 .46 0 0 1 .7 .1 .46 .46 0 0 1-.2 .6 .46 .46 0 0 1-.7-.2zM239.8 196.4h.3v.2h-.3z"/>
<path d="M240.7 195.2a.46 .46 0 0 1 .6 0 .46 .46 0 0 1 .1 .6l-.1 .1a.47 .47 0 0 1 .2 .7 .47 .47 0 0 1-.7 0l-.1-.2a.35 .35 0 0 0 .5 .1 .35 .35 0 0 0 0-.5l-.3-.1v-.1a.29 .29 0 0 0 .4-.1 .29 .29 0 0 0-.1-.4 .29 .29 0 0 0-.4 .1h-.1zM260 198v2M261 191.5v6.5M263.2 195.2h.8v.2h-.3v1.1h.3v.1h-.8v-.1h.3v-1.1h-.3zM264.4 195.7l.3-.2 .3 .2v-.6h.2v1.5h-.2v-.1a.42 .42 0 0 1-.5 .1 .42 .42 0 0 1-.2-.5zM264.6 195.8l.1-.1a.4 .4 0 0 1 .3 .4 .4 .4 0 0 1-.3 .4l-.2-.2zM265.9 195.6h.2v.3h-.2zM265.9 196.4h.2v.2h-.2zM268.1 195.4a.38 .38 0 0 1 .3-.3 .38 .38 0 0 1 .4 .3 .43 .43 0 0 0-.5 0 .43 .43 0 0 0-.2 .5 .46 .46 0 0 1 .7 .1 .46 .46 0 0 1-.2 .6 .46 .46 0 0 1-.6-.2zM269.9 195.2h.2l-.8 1.6h-.2zM270.5 195.4a.38 .38 0 0 1 .4-.3 .38 .38 0 0 1 .3 .3 .43 .43 0 0 0-.5 0 .43 .43 0 0 0-.2 .5 .46 .46 0 0 1 .7 .1 .46 .46 0 0 1-.2 .6 .46 .46 0 0 1-.6-.2z"/>
<circle cx="187" cy="185.9" r=".53"/>
<circle cx="189.4" cy="183.2" r=".53"/>
<circle cx="195.4" cy="183.2" r=".53"/>
<circle cx="196.7" cy="195.9" r=".13"/>
<circle cx="199.1" cy="196.2" r=".32"/>
<circle cx="203.9" cy="195.9" r=".13"/>
<circle cx="206.3" cy="196.2" r=".32"/>
<circle cx="207.4" cy="183.2" r=".53"/>
<circle cx="209" cy="193.1" r=".13"/>
<circle cx="213.8" cy="193.1" r=".13"/>
<circle cx="215" cy="193.4" r=".29"/>
<circle cx="215" cy="192.8" r=".25"/>
<circle cx="217.4" cy="193.1" r=".13"/>
<circle cx="219.5" cy="195.9" r=".13"/>
<circle cx="231.5" cy="196.1" r=".53"/>
<circle cx="238.8" cy="196.2" r=".32"/>
<circle cx="268.5" cy="196.2" r=".32"/>
<circle cx="270.9" cy="196.2" r=".32"/>
</g>
<g fill="none" stroke="#480000" stroke-width=".3">
<path d="M178.1 188.4h1.4v.2h-.6v1.7h-.2v-1.7h-.6zM179.9 188.8h.7v1.3h.4v.2h-1.2v-.2h.5v-1.1h-.4zM180.3 188.3h.3v.3h-.3zM181.8 188.4h.2v.4h.6v.2h-.6v1l.6 .1v.2a.55 .55 0 0 1-.8-.5v-.8h-.4v-.2h.4zM183 188.3h.6l.1 1.6 .1 .2h.4v.2a.54 .54 0 0 1-.8-.5v-1.4h-.4zM184.8 189a.65 .65 0 0 1 .8-.1 .65 .65 0 0 1 .3 .7h-1.1a.56 .56 0 0 0 .4 .5 .56 .56 0 0 0 .6-.1v.2a.81 .81 0 0 1-1.1-.1 .81 .81 0 0 1 .1-1.1zM185 189.1l.4-.1 .2 .4h-.8zM186.7 188.9h.3v.4h-.3zM186.7 189.9h.3v.4h-.3zM263.1 192.4a.73 .73 0 0 1 .9 .2v.3l-.3 .3 .5 .6h-.2l-.3-.4-.2-.2h-.2v.6h-.2zM263.3 192.6h.2a.26 .26 0 0 1 .3 .2 .26 .26 0 0 1-.2 .3h-.3zM264.5 192.9l.1-.1a.49 .49 0 0 1 .5 0 .49 .49 0 0 1 .2 .5h-.8a.42 .42 0 0 0 .3 .4 .42 .42 0 0 0 .4-.1 .47 .47 0 0 1-.4 .3 .47 .47 0 0 1-.4-.3z"/>
<path d="M264.6 193l.3-.1 .2 .3h-.6zM265.5 192.8h.2l.3 .9 .3-.9h.2l-.4 1h-.2zM267.1 192.8h.2v.3h-.2zM267.1 193.6h.2v.2h-.2z"/>
</g>
<text font-size="2.7" fill="#480000" x="178" y="190.3">Title:</text>
<g font-size="2" fill="#480000">
<text x="178" y="183.7">Sheet: Front documentation</text>
<text x="178" y="186.5">File: working.kicad_pcb</text>
<text x="178" y="193.9">Size: A4</text>
<text x="178" y="196.6">KiCad E.D.A. 7.0.6-7.0.6~ubuntu22.04.1 + KiBot v1.6.3</text>
<text x="200" y="193.9">Date: 2023-08-03_17-21-22</text>
<text x="263" y="196.6">Id: 6/6</text>
<text x="263" y="193.9">Rev:</text>
</g>
<g font-size="1.7" fill="#480000">
<text x="35" y="11.7">1</text>
<text x="85" y="11.7">2</text>
<text x="135" y="11.7">3</text>
<text x="185" y="11.7">4</text>
<text x="235" y="11.7">5</text>
<text x="285" y="11.7">6</text>
<text x="10.5" y="35.7">A</text>
<text x="285.5" y="35.7">A</text>
<text x="10.5" y="85.6">B</text>
<text x="285.5" y="85.6">B</text>
<text x="10.5" y="135.7">C</text>
<text x="285.5" y="135.7">C</text>
<text x="10.5" y="185.6">D</text>
<text x="285.5" y="185.6">D</text>
<text x="35" y="199.7">1</text>
<text x="85" y="199.7">2</text>
<text x="135" y="199.7">3</text>
<text x="185" y="199.7">4</text>
<text x="235" y="199.7">5</text>
<text x="285" y="199.7">6</text>
</g>
<g font-size="1.3" fill="#848484">
<text x="146.3" y="100.6">HTU31D_</text>
<text x="142.4" y="102.9" transform="rotate(-90 142.4 102.9)">GREEN</text>
<text x="143.8" y="106.2" transform="rotate(-90 143.8 106.2)">220</text>
<text x="152.4" y="102.5">10K</text>
<text x="139.5" y="108.9">10uF</text>
<text x="150.8" y="109.2" transform="rotate(-90 150.8 109.2)">0.1uF</text>
<text x="151.7" y="110.4">10K</text>
</g>
</svg>
